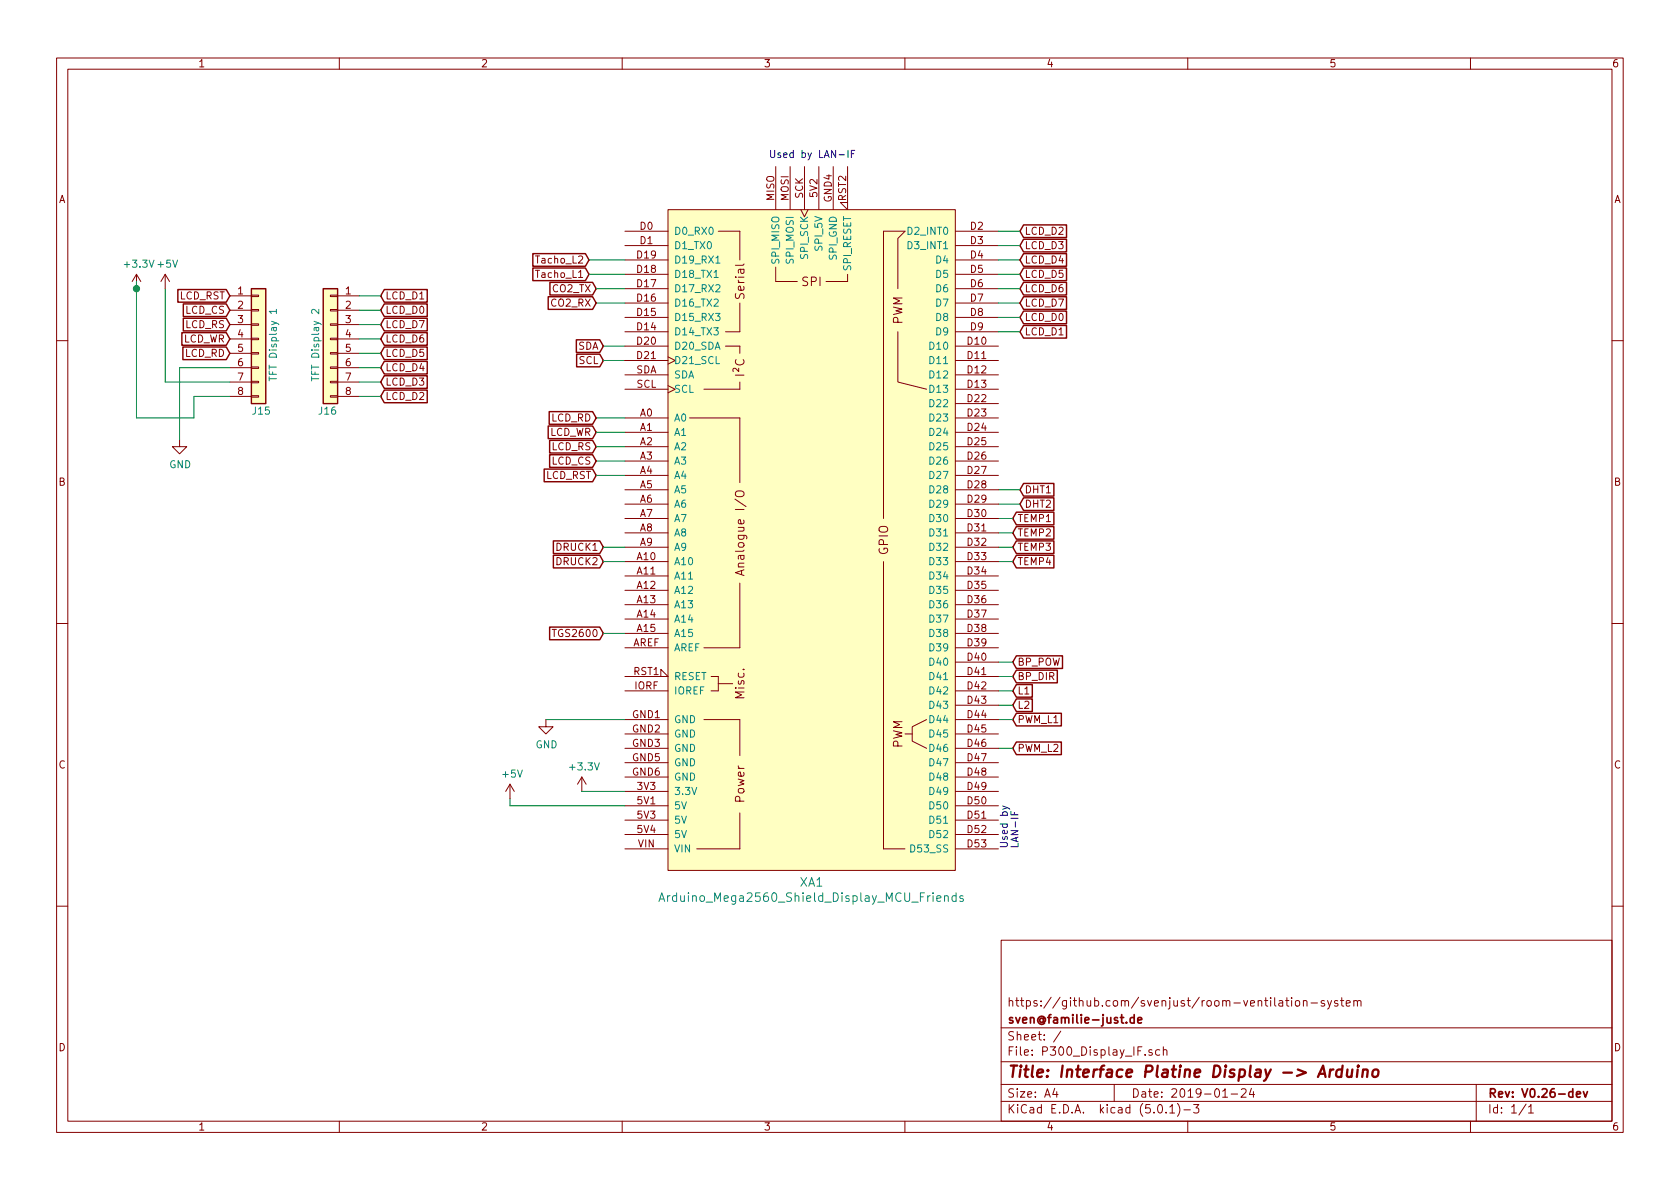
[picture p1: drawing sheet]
<svg xmlns="http://www.w3.org/2000/svg" width="297mm" height="210mm" viewBox="0 0 297 210" stroke-linecap="round" stroke-linejoin="round" font-family="sans-serif">
<g fill="none" stroke="#840000" stroke-width=".18">
<path d="M10 10.3h277v189.9h-277zM12 12.2h273v186.1h-273zM60 10.3v1.9M110 10.3v1.9M160 10.3v1.9M210 10.3v1.9M260 10.3v1.9M118.1 37.1h50.8v116.8h-50.8zM137.2 29.5v7.6M139.7 29.5v7.6M141.6 37.1l.6 1.2 .7-1.2M142.2 29.5v7.6"/>
<path d="M144.8 29.5v7.6M147.3 29.5v7.6M149.9 29.5v7.6l-1.3-1.3h1.3M24.1 48.5l-.7 1.3M24.1 48.5v2.5M24.1 48.5l.8 1.3M29.2 48.5l-.8 1.3M29.2 48.5v2.5M29.2 48.5l.8 1.3M40.6 52.3h3.8M40.6 54.9h3.8M40.6 57.4h3.8"/>
<path d="M40.6 59.9h3.8M44.4 59.8h1.3v.3h-1.3zM44.4 57.3h1.3v.2h-1.3zM44.4 54.7h1.3v.3h-1.3zM44.4 52.2h1.3v.2h-1.3zM58.4 59.8h1.3v.3h-1.3zM58.4 57.3h1.3v.2h-1.3zM58.4 54.7h1.3v.3h-1.3zM58.4 52.2h1.3v.2h-1.3zM59.7 52.3h3.8M59.7 54.9h3.8M59.7 57.4h3.8"/>
<path d="M59.7 59.9h3.8M110.5 40.9h7.6M110.5 43.4h7.6M110.5 46h7.6M110.5 48.5h7.6M110.5 51h7.6M110.5 53.6h7.6M110.5 56.1h7.6M110.5 58.7h7.6M127 40.9h3.8zM128.3 58.7h2.5zM130.8 53.6v5.1z"/>
<path d="M130.8 40.9v5.1zM137.2 47.2v2.6zM137.2 49.8h3.8zM146 49.8h3.9zM149.9 48.5v1.3zM156.2 40.9v50.8zM156.2 40.9h3.8l-1.3 1.3v8.8M158.7 58.7v8.9l5.1 1.2M168.9 40.9h7.6M168.9 43.4h7.6M168.9 46h7.6M168.9 48.5h7.6"/>
<path d="M168.9 51h7.6M168.9 53.6h7.6M168.9 56.1h7.6M168.9 58.7h7.6M10 60.2h2M31.7 77.7v1.3h1.3l-1.3 1.3-1.2-1.3h1.2M40.6 62.5h3.8M40.6 65h3.8M40.6 67.6h3.8M40.6 70.1h3.8M44.4 70h1.3v.2h-1.3zM44.4 67.4h1.3v.3h-1.3z"/>
<path d="M44.4 64.9h1.3v.2h-1.3zM44.4 62.4h1.3v.2h-1.3zM58.4 70h1.3v.2h-1.3zM58.4 67.4h1.3v.3h-1.3zM58.4 64.9h1.3v.2h-1.3zM58.4 62.4h1.3v.2h-1.3zM59.7 62.5h3.8M59.7 65h3.8M59.7 67.6h3.8M59.7 70.1h3.8M110.5 73.9h7.6M110.5 76.4h7.6"/>
<path d="M110.5 79h7.6M110.5 61.2h7.6M110.5 63.7h7.6M110.5 66.3h7.6M110.5 68.8h7.6M118.1 63.1l1.3 .6-1.3 .7M118.1 68.2l1.3 .6-1.3 .7M121.9 73.9h8.9v11.4M124.5 68.8h6.3zM128.3 61.2h2.5zM130.8 67.6v1.2zM130.8 61.2v1.3z"/>
<path d="M168.9 73.9h7.6M168.9 76.4h7.6M168.9 79h7.6M168.9 61.2h7.6M168.9 63.7h7.6M168.9 66.3h7.6M168.9 71.4h7.6M168.9 68.8h7.6M285 60.2h2M110.5 81.5h7.6M110.5 84.1h7.6M110.5 86.6h7.6"/>
<path d="M110.5 89.1h7.6M110.5 91.7h7.6M110.5 94.2h7.6M110.5 96.8h7.6M110.5 99.3h7.6M130.2 86.9a1.04 1.04 0 0 1 1.3 .3v.4a.99 .99 0 0 1-1.5-.1v-.3zM156.2 99.3v50.8zM168.9 81.5h7.6M168.9 84.1h7.6M168.9 86.6h7.6M168.9 89.1h7.6M168.9 91.7h7.6"/>
<path d="M168.9 94.2h7.6M168.9 96.8h7.6M168.9 99.3h7.6M10 110.3h2M97.6 111.3h.8M110.5 119.6h7.6l-1.3-1.2v1.2M110.5 101.8h7.6M110.5 104.4h7.6M110.5 106.9h7.6M110.5 109.5h7.6M110.5 112h7.6M110.5 114.5h7.6"/>
<path d="M124.5 114.5h6.3zM125.7 119.6h1.3zM127 119.6v2.6zM130.8 103.1v11.4M131.1 100.9v.7M131.5 100.8l-1.5 .5 1.5 .5M168.9 117.1h7.6M168.9 101.8h7.6M168.9 119.6h7.6M168.9 104.4h7.6M168.9 106.9h7.6M168.9 109.5h7.6"/>
<path d="M168.9 112h7.6M168.9 114.5h7.6M285 110.3h2M90.2 138.7l-.8 1.2M90.2 138.7v2.5M90.2 138.7l.7 1.2M96.5 127.2v1.3h1.3l-1.3 1.3-1.3-1.3h1.3M102.9 137.4l-.8 1.3M102.9 137.4v2.5M102.9 137.4l.7 1.3M110.5 129.8h7.6M110.5 122.2h7.6"/>
<path d="M110.5 139.9h7.6M110.5 127.2h7.6M110.5 132.3h7.6M110.5 134.9h7.6M110.5 137.4h7.6M124.5 127.2h6.3zM125.7 122.2h1.3zM127 120.9h2.5zM130.8 127.2v6.4zM160 129.8h1.3M163.8 127.2l-2.5 1.3v2.6l2.5 1.2M168.9 129.8h7.6"/>
<path d="M168.9 122.2h7.6M168.9 124.7h7.6M168.9 139.9h7.6M168.9 127.2h7.6M168.9 132.3h7.6M168.9 134.9h7.6M168.9 137.4h7.6M110.5 150.1h7.6M110.5 142.5h7.6M110.5 145h7.6M110.5 147.6h7.6M123.2 150.1h7.6z"/>
<path d="M130.8 143.8v6.3zM156.2 150.1h3.8M168.9 150.1h7.6M168.9 142.5h7.6M168.9 145h7.6M168.9 147.6h7.6M10 160.2h2M177 166.3h108v32h-108zM226.2 177h.5l.1 .9M226.8 177.3l-.5 .1-.2 .2 .2 .3 .5-.1M227.3 176.9h.6M227.5 176.4v1.3l.4 .2"/>
<path d="M228.4 176.4v.2M228.4 176.9v1M229.1 177.1l.2-.2 .4 .2v.7l-.2 .1-.4-.1zM230.5 177.1l.2-.2 .3 .1 .1 .9M230.5 176.9v1M231.8 177.4h1.1M234.2 177a.37 .37 0 0 0-.6 .1l.1 .3 .5 .1v.1l-.2 .3-.4-.1M234.7 176.9l.4 1M235.4 176.9l-.5 1.4-.2 .1M236.5 177l-.4-.1-.2 .2 .1 .3 .5 .1v.3h-.6M237 176.9h.6M237.2 176.4v1.3l.4 .2"/>
<path d="M238 177.4l.7-.1v-.3l-.5-.1-.2 .2 .1 .7h.6M239.4 177.1l.2-.2 .3 .1 .1 .9M239.4 176.9v1M240 177.1a.34 .34 0 0 1 .3-.2 .34 .34 0 0 1 .3 .2v.8M285 160.2h2M60 198.3v1.9M110 198.3v1.9M160 198.3v1.9M177 194.8h108M177 191.8h108M177 187.8h108M177 181.8h108"/>
<path d="M186.5 192.5l-.4 1h1M186.8 193v1M187.6 182.3l-1.3 2M197 191.8v3M203.7 185.7l-.4-.1-.2 .2 .1 .2 .5 .2v.3h-.6M204.8 195.5l.4-.2a.94 .94 0 0 1 0 1.5 .79 .79 0 0 1-.4-1.3zM205.1 185.7l-.5-.1-.3 .3 .1 .6 .2 .1 .5-.1M205.7 185.7l.2-.1 .3 .1 .1 .9M205.7 185.1v1.5M206.2 196.7v.1M206.8 195.8l.5-.5v1.5M206.8 196.8h.9"/>
<path d="M208.2 195.1a1.71 1.71 0 0 1 0 2.3M209.3 196.3h1.2M210 198.3v1.9M211 195.3h1l-.5 .6 .4 .1v.7l-.2 .1-.7-.1M216.2 194h.8M217.7 193.5h1.1M219.5 192.7l.2-.2h.3l.3 .2v.3v.2l-.9 .8h.9M221.3 192.5l-.4 1h.9M221.6 193v1M260 198.3v1.9M261 191.8v6.5M269.8 195.2l-1.2 2"/>
<path d="M270.3 195.8l.4-.5v1.5M270.3 196.8h.8"/>
</g>
<path d="M200.5 179.4v1.5M200.5 180l-.4-.1-.3 .3 .1 .6 .2 .1 .4-.1M201.2 180.4l.7-.1-.1-.3-.4-.1-.2 .2v.7h.6M278.7 193.5l.8-.1-.1-.3-.5-.1-.2 .2 .1 .7h.6M280 193l.3 1 .4-1" fill="none" stroke="#840000" stroke-width=".3"/>
<g fill="none" stroke="#840000" stroke-width=".41">
<path d="M233 190.4l.9-2 .5 2M233.3 189.9h.9M235.2 189.1l-.2 1.3M235.8 189.1a.54 .54 0 0 0-.6 .4M237.3 189.2a.68 .68 0 0 0-1 .3v.8l.3 .1 .5-.1M237.4 188.4l-.3 2M238.3 189.1l-.1 1.2a.56 .56 0 0 0 .8 0M239.1 189.1l-.2 1.3M240.1 189.1l-.2 1.3M240.2 188.4l-.2 .1 .1 .1 .1-.2-.1 .2M241 189.3a.5 .5 0 0 1 .8 .1l-.1 1M241 189.1l-.2 1.3"/>
<path d="M242.9 189.2a.51 .51 0 0 1 .8 .3v.6a.54 .54 0 0 1-.6 .4 .54 .54 0 0 1-.5-.4l.1-.6z"/>
</g>
<g fill="none" stroke="#008400" stroke-width=".18">
<path d="M24.1 49.8v24.1h10.2v-3.8h6.3M29.2 51v16.6h11.4M63.5 52.3h3.8M63.5 54.9h3.8M63.5 57.4h3.8M63.5 59.9h3.8M104.1 46h6.4M104.1 48.5h6.4M105.4 51h5.1M105.4 53.6h5.1M176.5 46h3.8M176.5 48.5h3.8"/>
<path d="M176.5 51h3.8M176.5 53.6h3.8M176.5 40.9h3.8M176.5 43.4h3.8M176.5 56.1h3.8M176.5 58.7h3.8M40.6 65h-8.9v12.7M63.5 70.1h3.8M63.5 67.6h3.8M63.5 65h3.8M63.5 62.5h3.8M105.4 73.9h5.1"/>
<path d="M105.4 76.4h5.1M105.4 79h5.1M106.7 61.2h3.8M106.7 63.7h3.8M105.4 81.5h5.1M105.4 84.1h5.1M106.7 96.8h3.8M106.7 99.3h3.8M176.5 96.8h2.6M176.5 99.3h2.6M176.5 94.2h2.6M176.5 91.7h2.6"/>
<path d="M176.5 86.6h3.8M176.5 89.1h3.8M106.7 112h3.8M176.5 117.1h2.6M176.5 119.6h2.6M96.5 127.2h14M102.9 139.9h7.6M176.5 127.2h2.6M176.5 132.3h2.6M176.5 124.7h2.6M176.5 122.2h2.6M90.2 141.2v1.3h20.3"/>
</g>
<g fill="none" stroke="#840000" stroke-width=".25">
<path d="M181 39.8h7.6v2.2h-7.6l-.7-1.1zM31.4 51.2h8.6l.6 1.1-.6 1.1h-8.6zM32.2 58.8h7.8l.6 1.1-.6 1.2h-7.8zM32.4 53.7h7.6l.6 1.2-.6 1.1h-7.6zM32.4 56.3h7.6l.6 1.1-.6 1.1h-7.6zM44.4 51h2.6v20.4h-2.6zM57.1 51h2.6v20.4h-2.6zM67.9 53.7h7.6v2.3h-7.6l-.6-1.1zM67.9 51.2h7.6v2.2h-7.6l-.6-1.1zM67.9 56.3h7.6v2.2h-7.6l-.6-1.1zM67.9 58.8h7.6v2.3h-7.6l-.6-1.2zM94.2 47.4h9.3l.6 1.1-.6 1.1h-9.3z"/>
<path d="M94.2 44.9h9.3l.6 1.1-.6 1.1h-9.3zM96.9 52.5h7.9l.6 1.1-.6 1.1h-7.9zM97.2 49.9h7.6l.6 1.1-.6 1.2h-7.6zM181 52.5h7.6v2.2h-7.6l-.7-1.1zM181 49.9h7.6v2.3h-7.6l-.7-1.2zM181 47.4h7.6v2.2h-7.6l-.7-1.1zM181 44.9h7.6v2.2h-7.6l-.7-1.1zM181 42.3h7.6v2.2h-7.6l-.7-1.1zM181 55h7.6v2.2h-7.6l-.7-1.1zM181 57.6h7.6v2.2h-7.6l-.7-1.1zM32.3 61.4h7.7l.6 1.1-.6 1.1h-7.7zM67.9 61.4h7.6v2.2h-7.6l-.6-1.1z"/>
<path d="M67.9 63.9h7.6v2.2h-7.6l-.6-1.1zM67.9 66.4h7.6v2.3h-7.6l-.6-1.1zM67.9 69h7.6v2.2h-7.6l-.6-1.1zM96.9 75.3h7.9l.6 1.1-.6 1.2h-7.9zM97.1 72.8h7.7l.6 1.1-.6 1.1h-7.7zM97.2 77.9h7.6l.6 1.1-.6 1.1h-7.6zM101.9 60.1h4.1l.7 1.1-.7 1.1h-4.1zM102 62.6h4l.7 1.1-.7 1.2h-4zM96.2 83h8.6l.6 1.1-.6 1.1h-8.6zM97.2 80.4h7.6l.6 1.1-.6 1.1h-7.6zM97.8 98.2h8.2l.7 1.1-.7 1.1h-8.2zM97.8 95.7h8.2l.7 1.1-.7 1.1h-8.2z"/>
<path d="M179.7 98.2h6.6v2.2h-6.6l-.6-1.1zM179.7 95.7h6.6v2.2h-6.6l-.6-1.1zM179.7 93.1h6.6v2.2h-6.6l-.6-1.1zM179.7 90.6h6.6v2.2h-6.6l-.6-1.1zM181 85.5h5.3v2.2h-5.3l-.7-1.1zM181 88h5.3v2.3h-5.3l-.7-1.2zM97.2 110.9h8.8l.7 1.1-.7 1.1h-8.8zM179.7 118.5h7.2v2.2h-7.2l-.6-1.1zM179.7 116h8.2v2.2h-8.2l-.6-1.1zM179.7 131.2h8v2.2h-8l-.6-1.1zM179.7 126.1h8v2.3h-8l-.6-1.2zM179.7 121.1h2.8v2.2h-2.8l-.6-1.1z"/>
<path d="M179.7 123.6h2.8v2.2h-2.8l-.6-1.1z"/>
</g>
<path d="M148.4 27.4h.9M149.9 26.6v1.3M150.5 27.2h.5M151.1 26.6h-.6v1.3M177.3 142.5l1.1 .4 .1 .2M178.1 142.8l-.8 .3M178.7 143.5v.6h1.3M179.3 143.7v.4" fill="none" stroke="#0000c2" stroke-width=".18"/>
<g fill="#ffffc2" stroke="#ffffc2" stroke-width=".18">
<path d="M44.4 51h2.6v20.4h-2.6z"/>
<path d="M57.1 51h2.6v20.4h-2.6z"/>
<path d="M118.1 37.1h50.8v116.8h-50.8z"/>
</g>
<g fill="none" stroke="#008484" stroke-width=".18">
<path d="M48.9 55.1h-1.3l.4 .3M48.9 54.7v.7M56.4 54.7v.8l-.7-.7-.3-.1-.2 .1-.1 .2 .1 .4M126.3 49.1h.7M126.6 46.5h.7M47.6 66.6v.8M55.1 66.6v.8M116.5 159.4l.5-1.5 .5 1.5M116.6 159h.8M167 158.5h.1a.37 .37 0 0 1 .6 .1v.8M167 158.4v1M169 158.5l-.4-.1-.3 .3 .2 .6h.5"/>
<path d="M169 157.9v1.5M170.3 158.5a.37 .37 0 0 0-.6 .1l.1 .2 .6 .3-.3 .3-.4-.1"/>
</g>
<circle cx="24.1" cy="51" r=".51" fill="#008400" stroke="#008400" stroke-width=".25"/>
<text font-size="2.8" fill="#840000" x="178" y="190.5">Title: Interface Platine Display -&gt; Arduino</text>
<g font-size="2.1" fill="#840000">
<text x="131.6" y="52.7" transform="rotate(-90 131.6 52.7)">Serial</text>
<text x="141.8" y="50.6">SPI</text>
<text x="159.6" y="57.4" transform="rotate(-90 159.6 57.4)">PWM</text>
<text x="131.6" y="66.4" transform="rotate(-90 131.6 66.4)">I²C</text>
<text x="131.6" y="100.8" transform="rotate(-90 131.6 100.8)">Analogue I/O</text>
<text x="157" y="98.1" transform="rotate(-90 157 98.1)">GPIO</text>
<text x="131.6" y="123.5" transform="rotate(-90 131.6 123.5)">Misc.</text>
<text x="159.6" y="132.4" transform="rotate(-90 159.6 132.4)">PWM</text>
<text x="131.6" y="141.9" transform="rotate(-90 131.6 141.9)">Power</text>
<text x="178" y="178">https://github.com/svenjust/room-ventilation-system</text>
<text x="178" y="184">Sheet: /</text>
<text x="178" y="181">sven@familie-just.de</text>
<text x="178" y="186.7">File: P300_Display_IF.sch</text>
<text x="178" y="196.9">KiCad E.D.A. kicad (5.0.1)-3</text>
<text x="178" y="194.1">Size: A4</text>
<text x="200" y="194.1">Date: 2019-01-24</text>
<text x="263" y="194.1">Rev: V0.26-dev</text>
<text x="263" y="196.9">Id: 1/1</text>
</g>
<g font-size="2.1" fill="#008484">
<text x="118.2" y="159.5">Arduino_Mega2560_Shield_Display_MCU_Friends</text>
<text x="141.5" y="156.8">XA1</text>
</g>
<g font-size="1.8" fill="#840000">
<text x="35" y="11.9">1</text>
<text x="85" y="11.9">2</text>
<text x="135" y="11.9">3</text>
<text x="185" y="11.9">4</text>
<text x="235" y="11.9">5</text>
<text x="285" y="11.9">6</text>
<text x="10.4" y="35.9">A</text>
<text x="136.9" y="35.5" transform="rotate(-90 136.9 35.5)">MISO</text>
<text x="139.4" y="35.5" transform="rotate(-90 139.4 35.5)">MOSI</text>
<text x="142" y="35.1" transform="rotate(-90 142 35.1)">SCK</text>
<text x="144.5" y="34.8" transform="rotate(-90 144.5 34.8)">5V2</text>
<text x="147.1" y="35.7" transform="rotate(-90 147.1 35.7)">GND4</text>
<text x="149.6" y="35.5" transform="rotate(-90 149.6 35.5)">RST2</text>
<text x="285.4" y="35.9">A</text>
<text x="113.2" y="40.6">D0</text>
<text x="171.6" y="40.6">D2</text>
<text x="181.1" y="41.5">LCD_D2</text>
<text x="95.1" y="46.6">Tacho_L2</text>
<text x="112.7" y="45.7">D19</text>
<text x="113.2" y="43.2">D1</text>
<text x="171.6" y="43.2">D3</text>
<text x="171.6" y="45.7">D4</text>
<text x="181.1" y="46.6">LCD_D4</text>
<text x="181.1" y="44.1">LCD_D3</text>
<text x="31.7" y="53">LCD_RST</text>
<text x="42.1" y="52.1">1</text>
<text x="61.1" y="52.1">1</text>
<text x="68.1" y="53">LCD_D1</text>
<text x="95.1" y="49.1">Tacho_L1</text>
<text x="97.7" y="51.7">CO2_TX</text>
<text x="112.7" y="53.3">D16</text>
<text x="112.7" y="50.8">D17</text>
<text x="112.7" y="48.3">D18</text>
<text x="171.6" y="48.3">D5</text>
<text x="171.6" y="50.8">D6</text>
<text x="171.6" y="53.3">D7</text>
<text x="181.1" y="51.7">LCD_D6</text>
<text x="181.1" y="49.1">LCD_D5</text>
<text x="32.8" y="55.5">LCD_CS</text>
<text x="32.8" y="58">LCD_RS</text>
<text x="42.1" y="54.6">2</text>
<text x="42.1" y="57.1">3</text>
<text x="42.1" y="59.7">4</text>
<text x="61.1" y="54.6">2</text>
<text x="61.1" y="57.1">3</text>
<text x="61.1" y="59.7">4</text>
<text x="68.1" y="55.5">LCD_D0</text>
<text x="68.1" y="58">LCD_D7</text>
<text x="97.5" y="54.2">CO2_RX</text>
<text x="112.7" y="58.4">D14</text>
<text x="112.7" y="55.9">D15</text>
<text x="171.6" y="55.9">D8</text>
<text x="171.6" y="58.4">D9</text>
<text x="181.1" y="54.2">LCD_D7</text>
<text x="181.1" y="56.8">LCD_D0</text>
<text x="181.1" y="59.3">LCD_D1</text>
<text x="32.3" y="60.6">LCD_WR</text>
<text x="32.7" y="63.1">LCD_RD</text>
<text x="42.1" y="62.2">5</text>
<text x="42.1" y="64.8">6</text>
<text x="61.1" y="62.2">5</text>
<text x="61.1" y="64.8">6</text>
<text x="68.1" y="60.6">LCD_D6</text>
<text x="68.1" y="63.1">LCD_D5</text>
<text x="68.1" y="65.7">LCD_D4</text>
<text x="102.2" y="61.8">SDA</text>
<text x="102.4" y="64.4">SCL</text>
<text x="112.7" y="61">D20</text>
<text x="112.7" y="63.5">D21</text>
<text x="171.1" y="61">D10</text>
<text x="171.1" y="63.5">D11</text>
<text x="42.1" y="67.3">7</text>
<text x="42.1" y="69.8">8</text>
<text x="61.1" y="67.3">7</text>
<text x="61.1" y="69.8">8</text>
<text x="68.1" y="68.2">LCD_D3</text>
<text x="68.1" y="70.7">LCD_D2</text>
<text x="112.4" y="66">SDA</text>
<text x="112.5" y="68.6">SCL</text>
<text x="171.1" y="66">D12</text>
<text x="171.1" y="71.1">D22</text>
<text x="171.1" y="68.6">D13</text>
<text x="97.1" y="77.1">LCD_WR</text>
<text x="97.5" y="74.5">LCD_RD</text>
<text x="113.2" y="73.7">A0</text>
<text x="113.2" y="76.2">A1</text>
<text x="171.1" y="73.7">D23</text>
<text x="171.1" y="76.2">D24</text>
<text x="97.5" y="79.6">LCD_RS</text>
<text x="97.5" y="82.2">LCD_CS</text>
<text x="113.2" y="78.7">A2</text>
<text x="113.2" y="81.3">A3</text>
<text x="113.2" y="83.8">A4</text>
<text x="171.1" y="78.7">D25</text>
<text x="171.1" y="81.3">D26</text>
<text x="171.1" y="83.8">D27</text>
<text x="10.4" y="85.9">B</text>
<text x="96.5" y="84.7">LCD_RST</text>
<text x="113.2" y="86.4">A5</text>
<text x="113.2" y="88.9">A6</text>
<text x="171.1" y="86.4">D28</text>
<text x="171.1" y="88.9">D29</text>
<text x="181.1" y="87.2">DHT1</text>
<text x="181.1" y="89.8">DHT2</text>
<text x="285.4" y="85.9">B</text>
<text x="113.2" y="91.4">A7</text>
<text x="113.2" y="94">A8</text>
<text x="171.1" y="91.4">D30</text>
<text x="171.1" y="94">D31</text>
<text x="179.9" y="94.9">TEMP2</text>
<text x="179.9" y="92.3">TEMP1</text>
<text x="98.5" y="99.9">DRUCK2</text>
<text x="98.5" y="97.4">DRUCK1</text>
<text x="112.7" y="99.1">A10</text>
<text x="112.7" y="101.6">A11</text>
<text x="113.2" y="96.5">A9</text>
<text x="171.1" y="96.5">D32</text>
<text x="171.1" y="99.1">D33</text>
<text x="171.1" y="101.6">D34</text>
<text x="179.9" y="99.9">TEMP4</text>
<text x="179.9" y="97.4">TEMP3</text>
<text x="112.7" y="104.1">A12</text>
<text x="112.7" y="106.7">A13</text>
<text x="171.1" y="104.1">D35</text>
<text x="171.1" y="106.7">D36</text>
<text x="98.3" y="112.6">TGS2600</text>
<text x="112.7" y="109.2">A14</text>
<text x="112.7" y="111.8">A15</text>
<text x="171.1" y="109.2">D37</text>
<text x="171.1" y="111.8">D38</text>
<text x="111.9" y="114.3">AREF</text>
<text x="112" y="119.4">RST1</text>
<text x="171.1" y="116.8">D40</text>
<text x="171.1" y="119.4">D41</text>
<text x="171.1" y="114.3">D39</text>
<text x="179.9" y="117.7">BP_POW</text>
<text x="112.2" y="121.9">IORF</text>
<text x="171.1" y="121.9">D42</text>
<text x="171.1" y="124.5">D43</text>
<text x="179.9" y="120.3">BP_DIR</text>
<text x="179.9" y="122.8">L1</text>
<text x="179.9" y="125.3">L2</text>
<text x="111.9" y="127">GND1</text>
<text x="111.9" y="129.5">GND2</text>
<text x="171.1" y="127">D44</text>
<text x="171.1" y="129.5">D45</text>
<text x="179.9" y="127.9">PWM_L1</text>
<text x="10.4" y="135.9">C</text>
<text x="111.9" y="132.1">GND3</text>
<text x="111.9" y="134.6">GND5</text>
<text x="111.9" y="137.2">GND6</text>
<text x="171.1" y="132.1">D46</text>
<text x="171.1" y="134.6">D47</text>
<text x="171.1" y="137.2">D48</text>
<text x="179.9" y="133">PWM_L2</text>
<text x="285.4" y="135.9">C</text>
<text x="112.7" y="142.2">5V1</text>
<text x="112.7" y="139.7">3V3</text>
<text x="171.1" y="142.2">D50</text>
<text x="171.1" y="139.7">D49</text>
<text x="112.7" y="144.8">5V3</text>
<text x="112.7" y="147.3">5V4</text>
<text x="112.8" y="149.9">VIN</text>
<text x="171.1" y="144.8">D51</text>
<text x="171.1" y="147.3">D52</text>
<text x="171.1" y="149.9">D53</text>
<text x="10.4" y="185.9">D</text>
<text x="285.4" y="185.9">D</text>
<text x="35" y="199.9">1</text>
<text x="85" y="199.9">2</text>
<text x="135" y="199.9">3</text>
<text x="185" y="199.9">4</text>
<text x="235" y="199.9">5</text>
<text x="285" y="199.9">6</text>
</g>
<g font-size="1.8" fill="#0000c2">
<text x="135.9" y="27.9">Used by LAN-IF</text>
<text x="178.2" y="150.1" transform="rotate(-90 178.2 150.1)">Used by</text>
<text x="180.1" y="150.1" transform="rotate(-90 180.1 150.1)">LAN-IF</text>
</g>
<g font-size="1.8" fill="#008484">
<text x="119.1" y="41.5">D0_RX0</text>
<text x="160.8" y="41.5">D2_INT0</text>
<text x="22.2" y="47.3">+3.3V +5V</text>
<text x="119.1" y="44.1">D1_TX0</text>
<text x="119.1" y="46.6">D19_RX1</text>
<text x="137.8" y="46.5" transform="rotate(-90 137.8 46.5)">SPI_MISO</text>
<text x="140.3" y="46.5" transform="rotate(-90 140.3 46.5)">SPI_MOSI</text>
<text x="142.9" y="45.7" transform="rotate(-90 142.9 45.7)">SPI_SCK</text>
<text x="145.4" y="44.1" transform="rotate(-90 145.4 44.1)">SPI_5V</text>
<text x="148" y="45.9" transform="rotate(-90 148 45.9)">SPI_GND</text>
<text x="150.5" y="47.8" transform="rotate(-90 150.5 47.8)">SPI_RESET</text>
<text x="160.8" y="44.1">D3_INT1</text>
<text x="165.6" y="46.6">D4</text>
<text x="119.1" y="51.7">D17_RX2</text>
<text x="119.1" y="49.1">D18_TX1</text>
<text x="165.6" y="49.1">D5</text>
<text x="165.6" y="51.7">D6</text>
<text x="119.1" y="59.3">D14_TX3</text>
<text x="119.1" y="56.8">D15_RX3</text>
<text x="119.1" y="54.2">D16_TX2</text>
<text x="165.6" y="54.2">D7</text>
<text x="165.6" y="56.8">D8</text>
<text x="165.6" y="59.3">D9</text>
<text x="119.1" y="61.8">D20_SDA</text>
<text x="119.1" y="64.4">D21_SCL</text>
<text x="164.6" y="61.8">D10</text>
<text x="164.6" y="64.4">D11</text>
<text x="48.9" y="66.7" transform="rotate(-90 48.9 66.7)">TFT Display 1</text>
<text x="56.4" y="66.7" transform="rotate(-90 56.4 66.7)">TFT Display 2</text>
<text x="119.1" y="66.9">SDA</text>
<text x="119.1" y="69.5">SCL</text>
<text x="164.6" y="66.9">D12</text>
<text x="164.6" y="69.5">D13</text>
<text x="44.7" y="73.3">J15</text>
<text x="56.4" y="73.3">J16</text>
<text x="119.1" y="74.5">A0</text>
<text x="119.1" y="77.1">A1</text>
<text x="164.6" y="72">D22</text>
<text x="164.6" y="74.5">D23</text>
<text x="164.6" y="77.1">D24</text>
<text x="29.9" y="82.8">GND</text>
<text x="119.1" y="79.6">A2</text>
<text x="119.1" y="82.2">A3</text>
<text x="164.6" y="79.6">D25</text>
<text x="164.6" y="82.2">D26</text>
<text x="119.1" y="84.7">A4</text>
<text x="119.1" y="87.2">A5</text>
<text x="119.1" y="89.8">A6</text>
<text x="164.6" y="84.7">D27</text>
<text x="164.6" y="87.2">D28</text>
<text x="164.6" y="89.8">D29</text>
<text x="119.1" y="92.3">A7</text>
<text x="119.1" y="94.9">A8</text>
<text x="164.6" y="92.3">D30</text>
<text x="164.6" y="94.9">D31</text>
<text x="119.1" y="97.4">A9</text>
<text x="119.1" y="99.9">A10</text>
<text x="164.6" y="97.4">D32</text>
<text x="164.6" y="99.9">D33</text>
<text x="119.1" y="102.5">A11</text>
<text x="119.1" y="105">A12</text>
<text x="119.1" y="107.6">A13</text>
<text x="164.6" y="102.5">D34</text>
<text x="164.6" y="105">D35</text>
<text x="164.6" y="107.6">D36</text>
<text x="119.1" y="110.1">A14</text>
<text x="119.1" y="112.6">A15</text>
<text x="164.6" y="110.1">D37</text>
<text x="164.6" y="112.6">D38</text>
<text x="119.1" y="115.2">AREF</text>
<text x="164.6" y="117.7">D40</text>
<text x="164.6" y="115.2">D39</text>
<text x="119.1" y="120.3">RESET</text>
<text x="119.1" y="122.8">IOREF</text>
<text x="164.6" y="120.3">D41</text>
<text x="164.6" y="122.8">D42</text>
<text x="164.6" y="125.3">D43</text>
<text x="119.1" y="127.9">GND</text>
<text x="119.1" y="130.4">GND</text>
<text x="164.6" y="127.9">D44</text>
<text x="164.6" y="130.4">D45</text>
<text x="89" y="137.5">+5V</text>
<text x="94.7" y="132.3">GND</text>
<text x="100.9" y="136.2">+3.3V</text>
<text x="119.1" y="133">GND</text>
<text x="119.1" y="135.5">GND</text>
<text x="164.6" y="133">D46</text>
<text x="164.6" y="135.5">D47</text>
<text x="119.1" y="143.1">5V</text>
<text x="119.1" y="140.6">3.3V</text>
<text x="119.1" y="138">GND</text>
<text x="164.6" y="143.1">D50</text>
<text x="164.6" y="138">D48</text>
<text x="164.6" y="140.6">D49</text>
<text x="119.1" y="145.7">5V</text>
<text x="119.1" y="148.2">5V</text>
<text x="164.6" y="145.7">D51</text>
<text x="164.6" y="148.2">D52</text>
<text x="119.1" y="150.7">VIN</text>
<text x="161.3" y="150.7">D53_SS</text>
</g>
</svg>
